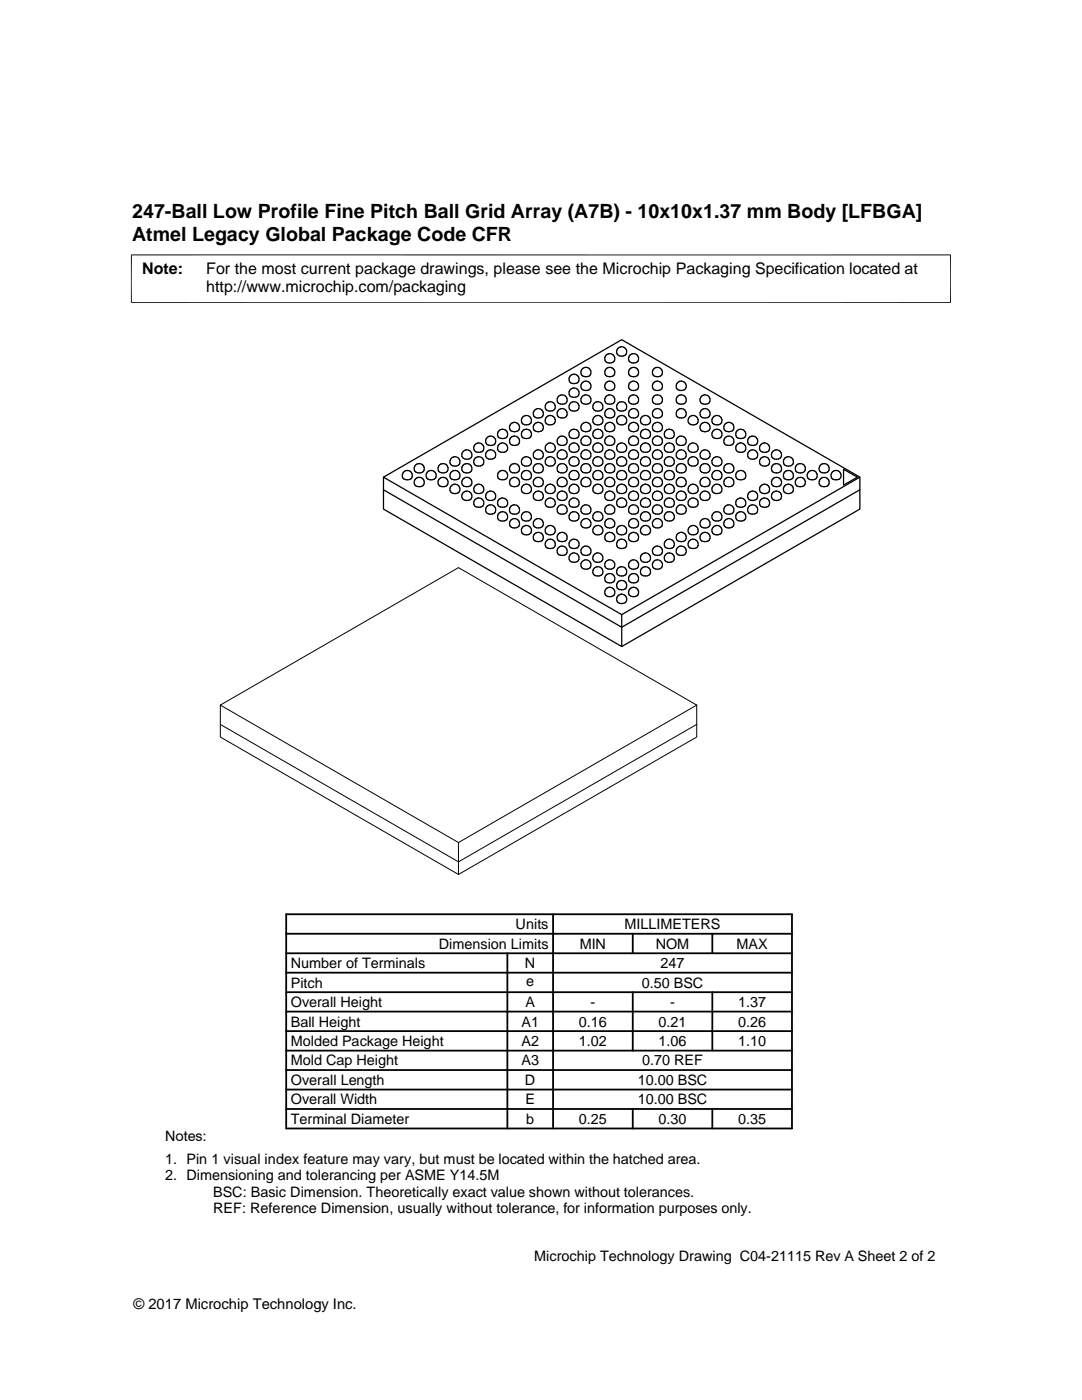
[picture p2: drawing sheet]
<svg xmlns="http://www.w3.org/2000/svg" width="216mm" height="279mm" viewBox="0 0 216 279" stroke-linecap="round" stroke-linejoin="round" font-family="sans-serif">
<path d="M26.1 50.9h163.7M26.2 50.8v9.7M189.7 50.8v9.7M26.1 60.4h163.7M44 144.6l47.5 27.4 47.5-27.4M44 140.7v6.4l47.5 27.4M139 140.7v6.4l-47.5 27.4M91.5 168.1l47.5-27.4-47.5-27.4-47.5 27.4 47.5 27.4v6.4" fill="none" stroke="#000" stroke-width=".2"/>
<g fill="none" stroke="#000" stroke-width=".25">
<path d="M116.2 79.1a.96 .96 0 0 1 1.7 .4 .96 .96 0 0 1-1.4 1.1 .88 .88 0 0 1-.3-1.5zM125.7 70.9a.99 .99 0 0 1 1.4-.1 .99 .99 0 0 1 .1 1.4 .99 .99 0 0 1-1.4 .1 .93 .93 0 0 1-.1-1.4zM125.7 79.1a.96 .96 0 0 1 1.7 .4 .96 .96 0 0 1-1.4 1.1 .88 .88 0 0 1-.3-1.5zM135.2 79.1a.96 .96 0 0 1 1.7 .4 .96 .96 0 0 1-1.3 1.1 .88 .88 0 0 1-.4-1.5zM76.5 95.2l47.6-27.4 47.5 27.4-47.5 27.5zM76.5 95.2v6.4l47.6 27.4 47.5-27.4v-6.4M76.5 97.7l47.6 27.5 47.5-27.5M80.6 94.2a.96 .96 0 0 1 1.6 .4 .96 .96 0 0 1-1.3 1.1 .88 .88 0 0 1-.3-1.5zM90.1 94.2a.96 .96 0 0 1 1.6 .4 .96 .96 0 0 1-1.3 1.1 .88 .88 0 0 1-.3-1.5zM99.6 99.7a.97 .97 0 0 1 1.3-.2 .97 .97 0 0 1 .2 1.3 .97 .97 0 0 1-1.2 .4 .88 .88 0 0 1-.3-1.5zM99.6 94.2a.97 .97 0 0 1 1.3-.2 .97 .97 0 0 1 .2 1.3 .97 .97 0 0 1-1.2 .4 .88 .88 0 0 1-.3-1.5zM99.6 86a.97 .97 0 0 1 1.3-.2 .97 .97 0 0 1 .2 1.3 .97 .97 0 0 1-1.2 .4 .88 .88 0 0 1-.3-1.5z"/>
<path d="M106.7 92.8a.96 .96 0 0 1 1.7 .4 .96 .96 0 0 1-1.4 1.1 .88 .88 0 0 1-.3-1.5zM106.7 84.6a.99 .99 0 0 1 1.4-.1 .99 .99 0 0 1 .1 1.4 .99 .99 0 0 1-1.4 .1 .93 .93 0 0 1-.1-1.4zM116.2 84.6a.99 .99 0 0 1 1.4-.1 .99 .99 0 0 1 .1 1.4 .99 .99 0 0 1-1.4 .1 .93 .93 0 0 1-.1-1.4zM116.2 92.8a.96 .96 0 0 1 1.7 .4 .96 .96 0 0 1-1.4 1.1 .88 .88 0 0 1-.3-1.5zM120.7 85.6a.99 .99 0 0 0 1.6 .5 .99 .99 0 0 0-.1-1.7 .99 .99 0 0 0-1.1 .1 .99 .99 0 0 0-.4 1.1M125.7 92.8a.96 .96 0 0 1 1.7 .4 .96 .96 0 0 1-1.4 1.1 .88 .88 0 0 1-.3-1.5zM125.7 84.6a.99 .99 0 0 1 1.4-.1 .99 .99 0 0 1 .1 1.4 .99 .99 0 0 1-1.4 .1 .93 .93 0 0 1-.1-1.4zM135.2 92.8a.96 .96 0 0 1 1.7 .4 .96 .96 0 0 1-1.3 1.1 .88 .88 0 0 1-.4-1.5zM142.3 86a.96 .96 0 0 1 1.7 .4 .96 .96 0 0 1-1.3 1.1 .88 .88 0 0 1-.4-1.5zM142.3 94.2a.96 .96 0 0 1 1.7 .4 .96 .96 0 0 1-1.3 1.1 .88 .88 0 0 1-.4-1.5zM144.7 92.8a.97 .97 0 0 1 1.3-.1 .97 .97 0 0 1 .3 1.2 .97 .97 0 0 1-1.2 .4 .88 .88 0 0 1-.4-1.5zM144.7 84.6a.99 .99 0 0 1 1.4-.1 .99 .99 0 0 1 .1 1.4 .99 .99 0 0 1-1.4 .1 .93 .93 0 0 1-.1-1.4z"/>
<path d="M151.8 99.7a.96 .96 0 0 1 1.7 .4 .96 .96 0 0 1-1.3 1.1 .88 .88 0 0 1-.4-1.5zM161.4 94.2a.96 .96 0 0 1 1.6 .4 .96 .96 0 0 1-1.3 1.1 .88 .88 0 0 1-.3-1.5zM168.3 93.6l2.8 1.6-2.8 1.6zM97.2 101a.96 .96 0 0 1 1.7 .5 .96 .96 0 0 1-1.4 1.1 .88 .88 0 0 1-.3-1.6zM106.7 106.5a.96 .96 0 0 1 1.7 .5 .96 .96 0 0 1-1.4 1.1 .88 .88 0 0 1-.3-1.6zM116.2 101a.96 .96 0 0 1 1.7 .5 .96 .96 0 0 1-1.4 1.1 .88 .88 0 0 1-.3-1.6zM125.7 114.8a.96 .96 0 0 1 1.7 .4 .96 .96 0 0 1-1.4 1.1 .88 .88 0 0 1-.3-1.5zM125.7 101a.96 .96 0 0 1 1.7 .5 .96 .96 0 0 1-1.4 1.1 .88 .88 0 0 1-.3-1.6zM125.7 106.5a.96 .96 0 0 1 1.7 .5 .96 .96 0 0 1-1.4 1.1 .88 .88 0 0 1-.3-1.6zM135.2 101a.96 .96 0 0 1 1.7 .5 .96 .96 0 0 1-1.3 1.1 .88 .88 0 0 1-.4-1.6zM135.2 106.5a.96 .96 0 0 1 1.7 .5 .96 .96 0 0 1-1.3 1.1 .88 .88 0 0 1-.4-1.6zM144.7 101a.97 .97 0 0 1 1.3-.1 .97 .97 0 0 1 .3 1.3 .97 .97 0 0 1-1.2 .4 .88 .88 0 0 1-.4-1.6z"/>
<path d="M124.1 122.7v6.3"/>
<circle cx="112.2" cy="79.7" r=".97"/>
<circle cx="114.6" cy="78.4" r=".98"/>
<circle cx="114.6" cy="75.6" r=".98"/>
<circle cx="116.9" cy="74.3" r=".97"/>
<circle cx="116.9" cy="77" r=".97"/>
<circle cx="121.7" cy="77" r=".98"/>
<circle cx="121.7" cy="74.2" r=".98"/>
<circle cx="121.7" cy="79.7" r=".98"/>
<circle cx="121.7" cy="71.5" r=".98"/>
<circle cx="124.1" cy="70.1" r=".98"/>
<circle cx="126.4" cy="77" r=".97"/>
<circle cx="126.4" cy="74.3" r=".97"/>
<circle cx="131.2" cy="74.2" r=".98"/>
<circle cx="131.2" cy="79.7" r=".98"/>
<circle cx="131.2" cy="77" r=".98"/>
<circle cx="135.9" cy="77" r=".97"/>
<circle cx="140.7" cy="79.7" r=".98"/>
<circle cx="83.7" cy="96.2" r=".97"/>
<circle cx="83.7" cy="93.5" r=".97"/>
<circle cx="86.1" cy="94.8" r=".98"/>
<circle cx="88.4" cy="96.2" r=".98"/>
<circle cx="88.4" cy="93.4" r=".98"/>
<circle cx="90.8" cy="92.1" r=".98"/>
<circle cx="90.8" cy="97.6" r=".97"/>
<circle cx="93.2" cy="98.9" r=".98"/>
<circle cx="93.2" cy="96.2" r=".97"/>
<circle cx="93.2" cy="93.5" r=".97"/>
<circle cx="93.2" cy="90.7" r=".97"/>
<circle cx="95.6" cy="92.1" r=".98"/>
<circle cx="95.6" cy="97.6" r=".98"/>
<circle cx="95.6" cy="89.3" r=".98"/>
<circle cx="97.9" cy="98.9" r=".98"/>
<circle cx="97.9" cy="90.7" r=".97"/>
<circle cx="97.9" cy="88" r=".97"/>
<circle cx="100.3" cy="89.3" r=".97"/>
<circle cx="102.7" cy="88" r=".97"/>
<circle cx="102.7" cy="96.2" r=".97"/>
<circle cx="102.7" cy="85.2" r=".97"/>
<circle cx="102.7" cy="93.4" r=".97"/>
<circle cx="105.1" cy="92.1" r=".98"/>
<circle cx="105.1" cy="97.6" r=".98"/>
<circle cx="105.1" cy="86.6" r=".98"/>
<circle cx="105.1" cy="94.8" r=".98"/>
<circle cx="105.1" cy="83.9" r=".98"/>
<circle cx="107.4" cy="98.9" r=".98"/>
<circle cx="107.4" cy="90.7" r=".97"/>
<circle cx="107.4" cy="82.5" r=".97"/>
<circle cx="107.4" cy="96.2" r=".97"/>
<circle cx="109.8" cy="92.1" r=".98"/>
<circle cx="109.8" cy="83.9" r=".97"/>
<circle cx="109.8" cy="81.1" r=".97"/>
<circle cx="109.8" cy="89.3" r=".97"/>
<circle cx="109.8" cy="97.6" r=".97"/>
<circle cx="112.2" cy="98.9" r=".98"/>
<circle cx="112.2" cy="93.4" r=".97"/>
<circle cx="112.2" cy="82.5" r=".97"/>
<circle cx="112.2" cy="90.7" r=".97"/>
<circle cx="112.2" cy="96.2" r=".97"/>
<circle cx="112.2" cy="88" r=".97"/>
<circle cx="114.6" cy="92.1" r=".98"/>
<circle cx="114.6" cy="86.6" r=".98"/>
<circle cx="114.6" cy="94.8" r=".98"/>
<circle cx="114.6" cy="81.1" r=".98"/>
<circle cx="114.6" cy="97.6" r=".98"/>
<circle cx="114.6" cy="89.3" r=".98"/>
<circle cx="116.9" cy="88" r=".97"/>
<circle cx="116.9" cy="96.2" r=".97"/>
<circle cx="116.9" cy="90.7" r=".97"/>
<circle cx="119.3" cy="92.1" r=".98"/>
<circle cx="119.3" cy="89.3" r=".97"/>
<circle cx="119.3" cy="97.6" r=".97"/>
<circle cx="119.3" cy="86.6" r=".97"/>
<circle cx="119.3" cy="83.9" r=".97"/>
<circle cx="119.3" cy="94.8" r=".97"/>
<circle cx="119.3" cy="81.1" r=".97"/>
<circle cx="121.7" cy="98.9" r=".98"/>
<circle cx="121.7" cy="93.4" r=".98"/>
<circle cx="121.7" cy="90.7" r=".98"/>
<circle cx="121.7" cy="88" r=".98"/>
<circle cx="121.7" cy="96.2" r=".98"/>
<circle cx="121.7" cy="82.5" r=".98"/>
<circle cx="124.1" cy="92.1" r=".98"/>
<circle cx="124.1" cy="94.8" r=".98"/>
<circle cx="124.1" cy="89.3" r=".98"/>
<circle cx="124.1" cy="97.6" r=".98"/>
<circle cx="124.1" cy="83.9" r=".98"/>
<circle cx="124.1" cy="81.1" r=".98"/>
<circle cx="126.4" cy="98.9" r=".98"/>
<circle cx="126.4" cy="96.2" r=".97"/>
<circle cx="126.4" cy="90.7" r=".97"/>
<circle cx="126.4" cy="88" r=".97"/>
<circle cx="126.4" cy="82.5" r=".97"/>
<circle cx="128.8" cy="92.1" r=".98"/>
<circle cx="128.8" cy="97.6" r=".97"/>
<circle cx="128.8" cy="94.8" r=".97"/>
<circle cx="128.8" cy="89.3" r=".97"/>
<circle cx="128.8" cy="86.6" r=".97"/>
<circle cx="128.8" cy="83.9" r=".97"/>
<circle cx="131.2" cy="98.9" r=".98"/>
<circle cx="131.2" cy="96.2" r=".98"/>
<circle cx="131.2" cy="82.5" r=".98"/>
<circle cx="131.2" cy="93.4" r=".98"/>
<circle cx="131.2" cy="90.7" r=".98"/>
<circle cx="131.2" cy="88" r=".98"/>
<circle cx="131.2" cy="85.2" r=".98"/>
<circle cx="133.6" cy="92.1" r=".98"/>
<circle cx="133.6" cy="97.6" r=".98"/>
<circle cx="133.6" cy="94.8" r=".98"/>
<circle cx="133.6" cy="89.3" r=".98"/>
<circle cx="133.6" cy="86.6" r=".98"/>
<circle cx="135.9" cy="98.9" r=".98"/>
<circle cx="135.9" cy="96.2" r=".97"/>
<circle cx="135.9" cy="82.5" r=".97"/>
<circle cx="135.9" cy="90.7" r=".97"/>
<circle cx="135.9" cy="88" r=".97"/>
<circle cx="138.3" cy="92.1" r=".98"/>
<circle cx="138.3" cy="83.9" r=".97"/>
<circle cx="138.3" cy="97.6" r=".97"/>
<circle cx="138.3" cy="89.3" r=".97"/>
<circle cx="140.7" cy="98.9" r=".98"/>
<circle cx="140.7" cy="96.2" r=".98"/>
<circle cx="140.7" cy="90.7" r=".98"/>
<circle cx="140.7" cy="85.2" r=".98"/>
<circle cx="140.7" cy="93.4" r=".98"/>
<circle cx="140.7" cy="82.5" r=".98"/>
<circle cx="143.1" cy="92.1" r=".98"/>
<circle cx="143.1" cy="97.6" r=".97"/>
<circle cx="143.1" cy="83.9" r=".97"/>
<circle cx="145.5" cy="88" r=".97"/>
<circle cx="145.5" cy="96.2" r=".97"/>
<circle cx="147.8" cy="94.8" r=".97"/>
<circle cx="147.8" cy="89.3" r=".97"/>
<circle cx="147.8" cy="86.6" r=".97"/>
<circle cx="150.2" cy="98.9" r=".98"/>
<circle cx="150.2" cy="90.7" r=".98"/>
<circle cx="150.2" cy="88" r=".98"/>
<circle cx="152.6" cy="92.1" r=".98"/>
<circle cx="152.6" cy="97.6" r=".97"/>
<circle cx="152.6" cy="89.3" r=".97"/>
<circle cx="155" cy="98.9" r=".98"/>
<circle cx="155" cy="96.2" r=".97"/>
<circle cx="155" cy="93.5" r=".97"/>
<circle cx="155" cy="90.7" r=".97"/>
<circle cx="157.3" cy="92.1" r=".98"/>
<circle cx="157.3" cy="97.6" r=".97"/>
<circle cx="157.3" cy="94.8" r=".97"/>
<circle cx="159.7" cy="96.2" r=".98"/>
<circle cx="159.7" cy="93.4" r=".98"/>
<circle cx="164.5" cy="93.5" r=".97"/>
<circle cx="164.5" cy="96.2" r=".97"/>
<circle cx="166.8" cy="94.8" r=".98"/>
<circle cx="95.6" cy="100.3" r=".98"/>
<circle cx="100.3" cy="103.1" r=".97"/>
<circle cx="102.7" cy="104.4" r=".97"/>
<circle cx="102.7" cy="101.7" r=".97"/>
<circle cx="105.1" cy="103.1" r=".98"/>
<circle cx="105.1" cy="105.8" r=".98"/>
<circle cx="107.4" cy="104.4" r=".97"/>
<circle cx="109.8" cy="108.5" r=".97"/>
<circle cx="109.8" cy="100.3" r=".97"/>
<circle cx="109.8" cy="105.8" r=".97"/>
<circle cx="112.2" cy="109.9" r=".97"/>
<circle cx="112.2" cy="107.2" r=".97"/>
<circle cx="112.2" cy="101.7" r=".97"/>
<circle cx="114.6" cy="111.3" r=".98"/>
<circle cx="114.6" cy="108.5" r=".98"/>
<circle cx="114.6" cy="103.1" r=".98"/>
<circle cx="114.6" cy="100.3" r=".98"/>
<circle cx="116.9" cy="109.9" r=".97"/>
<circle cx="116.9" cy="104.4" r=".97"/>
<circle cx="116.9" cy="112.7" r=".97"/>
<circle cx="119.3" cy="114" r=".97"/>
<circle cx="119.3" cy="111.3" r=".97"/>
<circle cx="119.3" cy="103.1" r=".97"/>
<circle cx="119.3" cy="105.8" r=".97"/>
<circle cx="121.7" cy="118.1" r=".98"/>
<circle cx="121.7" cy="115.4" r=".98"/>
<circle cx="121.7" cy="101.7" r=".98"/>
<circle cx="121.7" cy="107.2" r=".98"/>
<circle cx="121.7" cy="104.4" r=".98"/>
<circle cx="121.7" cy="112.7" r=".98"/>
<circle cx="124.1" cy="116.8" r=".98"/>
<circle cx="124.1" cy="114" r=".98"/>
<circle cx="124.1" cy="108.5" r=".98"/>
<circle cx="124.1" cy="100.3" r=".98"/>
<circle cx="124.1" cy="119.5" r=".98"/>
<circle cx="124.1" cy="105.8" r=".98"/>
<circle cx="126.4" cy="118.2" r=".97"/>
<circle cx="126.4" cy="104.4" r=".97"/>
<circle cx="126.4" cy="112.7" r=".97"/>
<circle cx="128.8" cy="114" r=".97"/>
<circle cx="128.8" cy="103.1" r=".97"/>
<circle cx="128.8" cy="111.3" r=".97"/>
<circle cx="128.8" cy="100.3" r=".97"/>
<circle cx="128.8" cy="105.8" r=".97"/>
<circle cx="131.2" cy="104.4" r=".98"/>
<circle cx="131.2" cy="101.7" r=".98"/>
<circle cx="131.2" cy="109.9" r=".98"/>
<circle cx="131.2" cy="112.7" r=".98"/>
<circle cx="133.6" cy="108.5" r=".98"/>
<circle cx="133.6" cy="100.3" r=".98"/>
<circle cx="133.6" cy="103.1" r=".98"/>
<circle cx="133.6" cy="111.3" r=".98"/>
<circle cx="135.9" cy="109.9" r=".97"/>
<circle cx="138.3" cy="100.3" r=".97"/>
<circle cx="138.3" cy="108.5" r=".97"/>
<circle cx="138.3" cy="105.8" r=".97"/>
<circle cx="140.7" cy="104.4" r=".98"/>
<circle cx="140.7" cy="107.2" r=".98"/>
<circle cx="143.1" cy="103.1" r=".97"/>
<circle cx="143.1" cy="105.8" r=".97"/>
<circle cx="145.5" cy="104.4" r=".97"/>
<circle cx="147.8" cy="103.1" r=".97"/>
<circle cx="147.8" cy="100.3" r=".97"/>
<circle cx="150.2" cy="101.7" r=".98"/>
</g>
<g fill="none" stroke="#000" stroke-width=".36">
<path d="M57.1 182.5h100.9v42.7h-100.9zM57.1 198h100.9M57.1 194.1h100.9M57.1 190.2h100.9M57.1 186.4h100.9M101.2 190.2v35M110.4 182.5v42.7M126.3 186.4v3.8M126.3 198v11.7M142.1 186.4v3.8M142.1 198v11.7M57.1 201.9h100.9"/>
<path d="M57.1 217.4h100.9M57.1 213.6h100.9M57.1 205.8h100.9M57.1 209.7h100.9M57.1 221.3h100.9M126.3 221.3v3.9M142.1 221.3v3.9"/>
</g>
<g font-size="3.9">
<text x="26.4" y="43.5">247-Ball Low Profile Fine Pitch Ball Grid Array (A7B) - 10x10x1.37 mm Body [LFBGA]</text>
<text x="26.4" y="48">Atmel Legacy Global Package Code CFR</text>
</g>
<g font-size="3.2">
<text x="28.4" y="54.6">Note:</text>
<text x="41.1" y="58.3">http://www.microchip.com/packaging</text>
<text x="41.1" y="54.6">For the most current package drawings, please see the Microchip Packaging Specification located at</text>
</g>
<g font-size="2.9">
<text x="102.9" y="185.4">Units</text>
<text x="124.6" y="185.4">MILLIMETERS</text>
<text x="87.6" y="189.3">Dimension Limits</text>
<text x="115.7" y="189.3">MIN</text>
<text x="130.8" y="189.3">NOM</text>
<text x="147" y="189.3">MAX</text>
<text x="58" y="193.2">Number of Terminals</text>
<text x="58" y="197.1">Pitch</text>
<text x="104.8" y="193.2">N</text>
<text x="105" y="196.8">e</text>
<text x="128" y="197.1">0.50 BSC</text>
<text x="131.8" y="193.2">247</text>
<text x="58" y="201">Overall Height</text>
<text x="104.8" y="201">A</text>
<text x="117.8" y="201">-</text>
<text x="133.7" y="201">-</text>
<text x="147.3" y="201">1.37</text>
<text x="58" y="204.9">Ball Height</text>
<text x="58" y="208.7">Molded Package Height</text>
<text x="104.1" y="204.9">A1</text>
<text x="104.1" y="208.8">A2</text>
<text x="115.5" y="208.7">1.02</text>
<text x="115.5" y="204.9">0.16</text>
<text x="131.4" y="208.7">1.06</text>
<text x="131.4" y="204.9">0.21</text>
<text x="147.3" y="208.7">1.10</text>
<text x="147.3" y="204.9">0.26</text>
<text x="58" y="212.6">Mold Cap Height</text>
<text x="104.1" y="212.6">A3</text>
<text x="128.1" y="212.6">0.70 REF</text>
<text x="58" y="216.5">Overall Length</text>
<text x="58" y="220.4">Overall Width</text>
<text x="104.8" y="216.5">D</text>
<text x="104.8" y="220.4">E</text>
<text x="127.3" y="216.5">10.00 BSC</text>
<text x="127.3" y="220.4">10.00 BSC</text>
<text x="32.9" y="227.6">Notes:</text>
<text x="58" y="224.3">Terminal Diameter</text>
<text x="105" y="224.3">b</text>
<text x="115.5" y="224.3">0.25</text>
<text x="131.4" y="224.3">0.30</text>
<text x="147.3" y="224.3">0.35</text>
<text x="32.9" y="232.2">1. Pin 1 visual index feature may vary, but must be located within the hatched area.</text>
<text x="32.9" y="235.5">2. Dimensioning and tolerancing per ASME Y14.5M</text>
<text x="42.5" y="238.8">BSC: Basic Dimension. Theoretically exact value shown without tolerances.</text>
<text x="42.5" y="242.2">REF: Reference Dimension, usually without tolerance, for information purposes only.</text>
<text x="106.6" y="251.7">Microchip Technology Drawing C04-21115 Rev A Sheet 2 of 2</text>
<text x="26.6" y="261.3">© 2017 Microchip Technology Inc.</text>
</g>
</svg>
